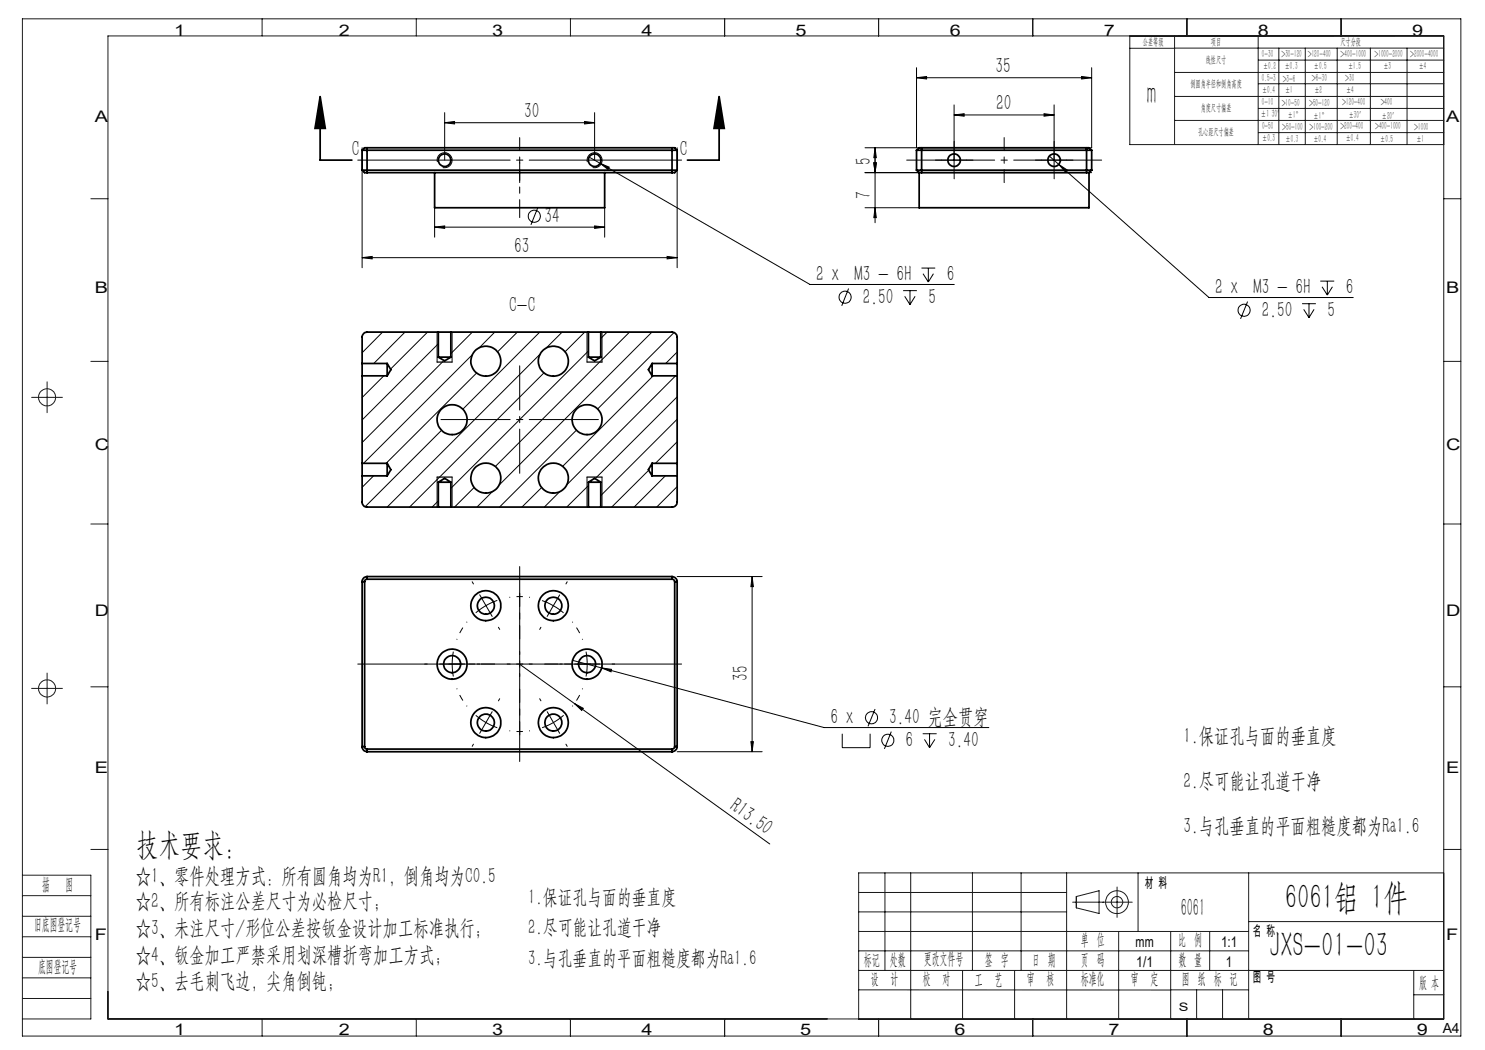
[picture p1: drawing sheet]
<svg xmlns="http://www.w3.org/2000/svg" width="297mm" height="210mm" viewBox="0 0 297 210" stroke-linecap="round" stroke-linejoin="round" font-family="sans-serif">
<g fill="none" stroke="#000" stroke-width=".2">
<path d="M183.3 15.5l2-.2v.5zM183.3 13.5v16.1M183.3 15.5h35M216.3 15.3l2 .2-2 .3zM218.3 13.5v16.1h-45.3M72.4 29.6v23.9M87.5 32.4a1.5 1.5 0 0 1 1.3-1.8 1.5 1.5 0 0 1 1.6 1.6 1.5 1.5 0 0 1-1.9 1.3M88.9 24.5l2-.2v.5zM88.9 22.5v9.5M88.9 24.5h30M116.9 24.3l2 .2-2 .3zM117.5 32.4a1.5 1.5 0 0 1 1.3-1.8 1.5 1.5 0 0 1 1.6 1.6 1.5 1.5 0 0 1-1.9 1.3"/>
<path d="M117.8 31.4l2.2 1.3M118.9 22.5v9.5M120 32.7l1.8 .7-.2 .5zM120 32.7l42 24.2h28.9M135.4 29.6v23.9M174.8 32.6h.5l-.3 1.9zM175 29.6l.3 1.9h-.5zM175 29.6v14.9M188.3 32h5M190.8 23l2-.3v.5zM190.8 21v13.5M190.8 23h20"/>
<path d="M208.3 32h5M208.8 22.7l2 .3-2 .2zM209.9 31.2l1.8 1.7M210.8 21v13.5M211.7 32.9l1.7 1.1-.3 .4zM211.7 32.9l30.1 26.6h28.9M218.3 34.5h-45.3M72.4 51.5l2-.2v.5zM72.4 51.5h63M86.9 45.4l2-.2v.5zM86.9 41.5v5.9M86.9 45.4h34"/>
<path d="M107.6 41.5l-1.4 3.5M118.9 45.2l2 .2-2 .3zM120.9 41.5v5.9M133.4 51.3l2 .2-2 .3zM169.7 57.7l-1.4 3.5M173 41.5h10.8M175 41.5l.3 2h-.5zM180.6 58.1h2.8M180.9 59.3l1.1 1.6M182 58.1v2.8M183 59.3l-1 1.6M184.3 53.6h2.7"/>
<path d="M184.6 54.7l1.1 1.7M185.7 53.6v2.8M186.7 54.7l-1 1.7M264.1 56.2h2.7M264.4 57.4l1.1 1.6M265.5 56.2v2.8M266.5 57.4l-1 1.6M76.5 66.4l-4.1 4.1M76.8 75.2l-4.4 4.3M81 66.4l-6.2 6.3M85.5 66.4l-7.4 7.4M87.4 66.4v6"/>
<path d="M87.7 68.7l-15.3 15.3M88.8 72.1l-16.4 16.4M90.4 66.4v6M94.5 66.4l-4.3 4.3M94.5 70.9l-21.8 21.8M95.3 74.6l-18.1 18.1M99 66.4l-3.2 3.2M103.5 66.4l-4 4M107.9 66.4l-15.3 15.4M108 70.9l-30.6 30.5M108.8 74.6l-26.9 26.8M112.4 66.4l-3.1 3.2"/>
<path d="M116.9 66.4l-3.9 4M117.4 66.4v6M117.7 70.2l-27.5 27.5M120.4 66.4v6M121.4 66.4l-1.2 1.3M125.9 66.4l-26.8 26.9M130.4 66.4l-30.6 30.6M130.6 75.2l-18.1 18.1M134.8 66.5l-15.3 15.3M135.1 75.2l-21.7 21.7M135.4 70.4l-2.3 2.3M135.4 79.4l-16.4 16.3"/>
<path d="M249.5 60.3l-1.4 3.5M260.4 60.7h2.8M260.7 61.9l1.1 1.6M261.8 60.7v2.8M262.8 61.9l-1 1.6M74.7 95.2l-2.3 2.3M87.4 95.4v6M88.3 86.1l-15.3 15.2M90.4 95.4v6M94.8 97.5l-3.9 3.9M98.5 98.3l-3.1 3.1M108.3 97.5l-3.9 3.9"/>
<path d="M112 98.3l-3.1 3.1M115.3 86l-15.4 15.4M117.4 95.4v6M117.7 97.1l-4.4 4.3M120.4 95.4v6M129.8 94l-7.5 7.4M133.1 95.2l-6.3 6.2M135.4 83.8l-15.2 15.3M135.4 88.4l-4.3 4.3M135.4 97.3l-4.1 4.1M87.7 100.2l-1.3 1.2M111.9 119l-1.2 2.1"/>
<path d="M135.4 115.3h17M150.4 115.3v35M150.4 115.3l.3 2h-.5zM103.9 132.8l11 7.9M108.4 120.1l2.3 1M110.7 121.1l2 1.5M110.7 121.1l-1.3 2.2M114.5 132.1l5.8 1.5M120.3 133.6l2 .3-.1 .5zM120.3 133.6l44.5 11.9h33M114.9 140.7l1.8 1-.4 .4zM114.9 140.7l39.1 28.1"/>
<path d="M135.4 150.3h17M150.2 148.3h.5l-.3 2zM168.5 146.7v2.8h5.5v-2.8M175 141.8l-1.4 3.5M178.3 146.3l-1.4 3.5M184.5 146.7h2.8M184.9 147.9l1 1.6M185.9 146.7v2.8M187 147.9l-1.1 1.6"/>
<circle cx="106.9" cy="43.2" r="1.22"/>
<circle cx="169" cy="59.4" r="1.22"/>
<circle cx="248.8" cy="62.1" r="1.21"/>
<circle cx="174.3" cy="143.6" r="1.2"/>
<circle cx="177.6" cy="148.1" r="1.22"/>
</g>
<path d="M90.4 132.8l.3 2.5M90.4 132.8l.3-2.5M97.2 121.1l-2 1.5M97.2 121.1l2.3-1M117.4 132.8l-.2-2.5M117.4 132.8l-.2 2.5M97.2 144.5l2.3 1M97.2 144.5l-2-1.4M110.7 144.5l2-1.4M110.7 144.5l-2.3 1" fill="none" stroke="#000" stroke-width=".2" stroke-dasharray="30.5 1.3 1.3 1.3" stroke-linecap="butt"/>
<path d="M106 119.5a13.5 13.5 0 0 0-4.1 0M91.4 137.7a13.5 13.5 0 0 0 2 3.6M93.4 124.4a13.5 13.5 0 0 0-2 3.5M116.5 127.9a13.5 13.5 0 0 0-2-3.5M101.9 146.2a13.5 13.5 0 0 0 4.1 0M114.5 141.3a13.5 13.5 0 0 0 2-3.6" fill="none" stroke="#000" stroke-width=".2" stroke-dasharray="30.5 1.3 1.3 1.3" stroke-dashoffset="30.3" stroke-linecap="butt"/>
<g fill="none" stroke="#000" stroke-width=".35">
<path d="M64 19.3l1.1 6.4h-2.1zM64 19.3v12.7h6.4M143.8 19.3l1.1 6.4h-2.1zM143.8 19.3v12.7h-6.3M72.4 34h63M72.4 34l.5 .5h.5M72.4 30h63M72.4 30v4M73.4 29.6h-.5l-.5 .4M73.4 29.6v4.9M73.4 29.6h61M73.4 34.5h61"/>
<path d="M86.9 34.5v7h34v-7M134.4 29.6h.5l.5 .4M134.4 29.6v4.9M135.4 34l-.5 .5h-.5M135.4 30v4M183.3 34h35M183.3 30h35M183.3 34l.5 .5M183.3 30v4M183.8 34.5h.5M183.8 34.5v7h34v-7M184.3 29.6h-.5l-.5 .4"/>
<path d="M184.3 29.6h33M184.3 34.5h33M184.3 29.6v4.9M217.3 29.6h.5l.5 .4M217.3 34.5h.5M217.3 29.6v4.9M218.3 30v4M218.3 34l-.5 .5M72.4 72.7v2.5M72.4 75.2v17.5M72.4 72.7h5M72.4 75.2h5"/>
<path d="M77.4 72.7v2.5M77.4 72.7l.8 1.2-.8 1.3M87.7 66.4h-14.3a1.02 1.02 0 0 0-1 1v5.3M87.7 71.4h2.5M87.7 66.4h2.5M87.7 66.4v5M87.7 71.4l1.2 .8 1.3-.8M90.2 66.4h27.5M90.2 66.4v5M117.7 71.4h2.5M117.7 66.4h2.5M117.7 71.4l1.2 .8 1.3-.8"/>
<path d="M117.7 66.4v5M120.2 66.4h14.2a1.09 1.09 0 0 1 1 1v5.3M120.2 66.4v5M130.4 72.7v2.5M130.4 72.7h5M130.4 72.7l-.7 1.2 .7 1.3M130.4 75.2h5M135.4 72.7v2.5M135.4 75.2v17.5M72.4 95.2v5.2a.96 .96 0 0 0 1 1h14.3M72.4 92.7v2.5M72.4 92.7h5"/>
<path d="M72.4 95.2h5M77.4 92.7v2.5M77.4 92.7l.8 1.2-.8 1.3M87.7 96.4h2.5M87.7 96.4l1.2-.7 1.3 .7M87.7 96.4v5M90.2 96.4v5M117.7 96.4h2.5M117.7 96.4l1.2-.7 1.3 .7M117.7 96.4v5M120.2 96.4v5M130.4 92.7v2.5"/>
<path d="M130.4 92.7h5M130.4 92.7l-.7 1.2 .7 1.3M130.4 95.2h5M135.4 95.2v5.2a1.02 1.02 0 0 1-1 1h-14.2M135.4 92.7v2.5M72.4 116.3v33M72.4 116.3h.5M72.9 116.3v33M73.4 115.8l-.4 .3-.1 .2M73.4 115.3a1.02 1.02 0 0 0-1 1M73.4 115.3v.5M73.4 115.3h61"/>
<path d="M73.4 115.8h61M87.7 101.4h2.5M90.2 101.4h27.5M117.7 101.4h2.5M134.4 115.3a1.09 1.09 0 0 1 1 1M134.4 115.8l.3 .1 .2 .4M134.4 115.3v.5M134.9 116.3h.5M134.9 116.3v33M135.4 116.3v33M72.4 149.3a1.02 1.02 0 0 0 1 1M72.4 149.3h.5"/>
<path d="M72.9 149.3l.2 .4 .3 .1M73.4 149.8v.5M73.4 149.8h61M73.4 150.3h61M134.4 149.8v.5M134.9 149.3l-.2 .4-.3 .1M134.9 149.3h.5M135.4 149.3a1.09 1.09 0 0 1-1 1"/>
<circle cx="88.9" cy="32" r="1.24"/>
<circle cx="118.9" cy="32" r="1.24"/>
<circle cx="190.8" cy="32" r="1.24"/>
<circle cx="210.8" cy="32" r="1.24"/>
<circle cx="97.2" cy="72.2" r="3"/>
<circle cx="110.7" cy="72.2" r="3"/>
<circle cx="90.4" cy="83.9" r="2.99"/>
<circle cx="97.2" cy="95.6" r="3"/>
<circle cx="110.7" cy="95.6" r="3"/>
<circle cx="117.4" cy="83.9" r="2.99"/>
<circle cx="90.4" cy="132.8" r="3"/>
<circle cx="90.4" cy="132.8" r="1.71"/>
<circle cx="97.2" cy="121.1" r="2.99"/>
<circle cx="97.2" cy="121.1" r="1.69"/>
<circle cx="110.7" cy="121.1" r="3"/>
<circle cx="110.7" cy="121.1" r="1.7"/>
<circle cx="117.4" cy="132.8" r="1.7"/>
<circle cx="117.4" cy="132.8" r="3"/>
<circle cx="97.2" cy="144.5" r="3"/>
<circle cx="97.2" cy="144.5" r="1.69"/>
<circle cx="110.7" cy="144.5" r="3"/>
<circle cx="110.7" cy="144.5" r="1.7"/>
</g>
<g fill="none" stroke="#191924" stroke-width=".2">
<path d="M4.5 3.8h287.7v203.4h-287.7zM52.4 3.8v3.4M83.3 3.8v3.4M114.1 3.8v3.4M144.9 3.8v3.4M175.7 3.8v3.4M206.6 3.8v3.4M226 7.2v21.7h62.7M226 9.7h8.9M234.9 7.2v21.7M234.9 9.6h53.8M234.9 14.5h53.8"/>
<path d="M234.9 19.3h53.8M237.4 3.8v3.4M251.6 7.2v21.7M251.7 12h37M251.7 16.7h37M255.8 9.6v19.3M261.1 9.6v19.3M267.4 9.6v19.3M268.2 3.8v3.4M274.1 9.6v7.2M274.1 16.9v12M281.4 9.6v7.2"/>
<path d="M281.4 16.9v12M18.2 39.7h3.4M234.9 24.1h53.8M251.7 21.7h37M251.7 26.5h37M288.7 39.7h3.5M6.3 79.5h6.2M9.4 76.4v6.1M18.2 72.3h3.4M288.7 72.3h3.5M18.2 104.8h3.4M288.7 104.8h3.5"/>
<path d="M6.3 137.7h6.2M9.4 134.6v6.2M18.2 137.4h3.4M288.7 137.4h3.5M4.5 175h13.7v28.8h-13.7M4.5 179.1h13.7M18.2 169.9h3.4M171.7 178.5h41.6M177 174.6v19.5M182.1 174.6v29.2M194.5 174.6v19.5M204.2 174.6v19.5"/>
<path d="M213.3 174.6v29.2M215.3 179.3l4.5-1.2v4.6l-4.5-1.1zM223.4 177.4v6.1M227.6 174.6v11.7M249.7 174.6v29.2M288.7 174.6h-117v29.2h117M288.7 169.9h3.5M4.5 191.5h13.7M4.5 183.3h13.7M4.5 187.4h13.7M4.5 195.6h13.7M4.5 199.7h13.7"/>
<path d="M171.7 194.1h117M171.7 198h62.4M171.7 190.2h78M171.7 182.4h41.6M171.7 186.3h78M192.5 194.1v9.7M202.9 194.1v9.7M214.5 180.4h11.9M223.7 186.3v17.5M234.1 198h15.6M234.1 186.3v17.5M239.3 198v5.8"/>
<path d="M241.9 186.3v7.8M244.5 198v5.8M249.7 184.3h39M282.8 194.1v9.7M282.8 199h5.9M52.4 203.8v3.4M83.3 203.8v3.4M114.1 203.8v3.4M144.9 203.8v3.4M175.7 203.8v3.4M206.6 203.8v3.4M237.4 203.8v3.4"/>
<path d="M268.2 203.8v3.4M288.7 203.8h-267.1v-196.6h267.1v196.6"/>
<circle cx="9.4" cy="79.5" r="1.71"/>
<circle cx="9.4" cy="137.7" r="1.71"/>
<circle cx="223.4" cy="180.4" r="2.28"/>
<circle cx="223.4" cy="180.4" r="1.14"/>
</g>
<path d="M70.4 32h67M70.4 132.8h67" fill="none" stroke="#000" stroke-width=".2" stroke-dasharray="30.5 1.3 1.3 1.3" stroke-dashoffset="-1.1"/>
<path d="M103.9 36.5v-9M200.8 27.5v9" fill="none" stroke="#000" stroke-width=".2" stroke-dasharray="30.5 1.3 1.3 1.3" stroke-dashoffset="27.9"/>
<path d="M103.9 43.5v-11" fill="none" stroke="#000" stroke-width=".2" stroke-dasharray="30.5 1.3 1.3 1.3" stroke-dashoffset="26.9"/>
<path d="M220.3 32h-39M103.9 152.3v-39" fill="none" stroke="#000" stroke-width=".2" stroke-dasharray="30.5 1.3 1.3 1.3" stroke-dashoffset="12.9"/>
<g fill="none" stroke="#000" stroke-width=".2" stroke-dasharray="30.5 1.3 1.3 1.3">
<path d="M188.3 32h-1.2M190.8 29.5v-1.2M190.8 34.5v1.3M193.3 32h1.3M208.3 32h-1.2M210.8 29.5v-1.2M210.8 34.5v1.3M213.3 32h1.3M94.7 116.8l-.3-.4M113.2 116.8l.2-.4M85.4 132.8h-.5M90.4 132.8h-2.5"/>
<path d="M90.4 132.8h2.5M95.4 132.8h.5M97.2 121.1l-1.3-2.1M97.2 121.1l1.2 2.2M99.7 125.5l.2 .4M103.9 132.8v-2.5M103.9 132.8h-2.5M103.9 132.8v2.5M103.9 132.8h2.5M108.2 125.5l-.3 .4M112.4 132.8h-.5M117.4 132.8h2.5"/>
<path d="M117.4 132.8h-2.5M122.4 132.8h.5M94.7 148.8l-.3 .5M97.2 144.5l-1.3 2.2M97.2 144.5l1.2-2.2M99.7 140.2l.2-.5M108.2 140.2l-.3-.5M110.7 144.5l1.2 2.2M110.7 144.5l-1.3-2.2M113.2 148.8l.2 .5"/>
</g>
<path d="M98.9 132.8h-9.2M103.9 127.8v-9.2M103.9 137.8v9.2M108.9 132.8h9.2" fill="none" stroke="#000" stroke-width=".2" stroke-dasharray="30.5 1.3 1.3 1.3" stroke-dashoffset="27.8"/>
<path d="M103.9 94.7v-21.5" fill="none" stroke="#000" stroke-width=".2" stroke-dasharray="30.5 1.3 1.3 1.3" stroke-dashoffset="21.6"/>
<path d="M119.7 83.9h-31.5" fill="none" stroke="#000" stroke-width=".2" stroke-dasharray="30.5 1.3 1.3 1.3" stroke-dashoffset="16.6"/>
<path d="M87.4 72.4h3M117.4 72.4h3M87.4 95.4h3M117.4 95.4h3" fill="none" stroke="#000" stroke-width=".25"/>
<g fill="#000">
<path d="M114.9 140.7l1.8 1-.4 .4z"/>
<path d="M143.8 19.3l1.1 6.4h-2.1zM64 19.3l1.1 6.4h-2.1z"/>
<path d="M120 32.7l1.6 1.2 .2-.5zM120.3 133.6l1.9 .8 .1-.5zM211.7 32.9l1.4 1.5 .3-.4z"/>
<path d="M174.8 32.6h.5l-.3 1.9zM175 29.6l.3 1.9h-.5z"/>
<path d="M133.4 51.3l2 .2-2 .3zM72.4 51.5l2-.2v.5zM118.9 45.2l2 .2-2 .3zM86.9 45.4l2-.2v.5zM116.9 24.3l2 .2-2 .3zM88.9 24.5l2-.2v.5zM216.3 15.3l2 .2-2 .3zM183.3 15.5l2-.2v.5zM208.8 22.7l2 .3-2 .2zM190.8 23l2-.3v.5z"/>
<path d="M150.4 115.3l.3 2h-.5zM150.2 148.3h.5l-.3 2zM174.8 32.6h.5l-.3 1.9zM175 41.5l.3 2h-.5z"/>
</g>
<g font-size="7.1">
<text x="257" y="181.8">6061铝 1件</text>
<text x="253.9" y="191.4">JXS-01-03</text>
</g>
<text font-size="6.3" fill="#0a0605" x="229.4" y="20.8">m</text>
<text font-size="6.3" x="27.3" y="170.9">技术要求：</text>
<text font-size="5" fill="#0a0605" x="236.1" y="183.2">6061</text>
<g font-size="4.4">
<text x="199.1" y="14.7">35</text>
<text x="104.8" y="23.6">30</text>
<text x="199.2" y="22.1">20</text>
<text x="70.4" y="31.3">C</text>
<text x="135.9" y="31.3">C</text>
<text x="174.2" y="33" transform="rotate(-90 174.2 33)">5</text>
<text x="174.2" y="39.8" transform="rotate(-90 174.2 39.8)">7</text>
<text x="108.9" y="44.5">34</text>
<text x="102.8" y="50.7">63</text>
<text x="163.3" y="56.2">2 x M3 - 6H</text>
<text x="189.3" y="56.2">6</text>
<text x="243.1" y="58.8">2 x M3 - 6H</text>
<text x="269.1" y="58.8">6</text>
<text x="101.8" y="62.4">C-C</text>
<text x="172.6" y="60.7">2.50</text>
<text x="185.7" y="60.7">5</text>
<text x="252.4" y="63.3">2.50</text>
<text x="265.5" y="63.3">5</text>
<text x="149.6" y="136.1" transform="rotate(-90 149.6 136.1)">35</text>
<text x="166.1" y="144.8">6 x</text>
<text x="177.9" y="144.8">3.40 完全贯穿</text>
<text x="181.1" y="149.4">6</text>
<text x="189.6" y="149.4">3.40</text>
<text x="236.7" y="148.6">1.保证孔与面的垂直度</text>
<text x="145.8" y="161.8" transform="rotate(36 145.8 161.8)">R13.50</text>
<text x="236.7" y="157.6">2.尽可能让孔道干净</text>
<text x="236.7" y="166.6">3.与孔垂直的平面粗糙度都为Ra1.6</text>
<text x="27.2" y="176.7">☆1、零件处理方式：所有圆角均为R1，倒角均为C0.5</text>
</g>
<g font-size="4.4" fill="#0a0605">
<text x="27.2" y="181.7">☆2、所有标注公差尺寸为必检尺寸；</text>
<text x="27.2" y="187">☆3、未注尺寸/形位公差按钣金设计加工标准执行；</text>
<text x="27.2" y="192.3">☆4、钣金加工严禁采用划深槽折弯加工方式；</text>
<text x="27.2" y="197.7">☆5、去毛刺飞边，尖角倒钝；</text>
</g>
<g font-size="4.2">
<text x="105.6" y="180.8">1.保证孔与面的垂直度</text>
<text x="105.6" y="186.9">2.尽可能让孔道干净</text>
<text x="105.6" y="192.9">3.与孔垂直的平面粗糙度都为Ra1.6</text>
</g>
<g font-size="3.4" fill="#0a0605">
<text x="8.4" y="178">描</text>
<text x="13.1" y="178">图</text>
<text x="6.8" y="186">旧底图登记号</text>
<text x="7.6" y="194.4">底图登记号</text>
</g>
<g font-size="3.3" fill="#0a0605">
<text x="216.2" y="189">单 位</text>
<text x="235.7" y="189">比 例</text>
<text x="172.8" y="192.9">标记</text>
<text x="174.2" y="196.7">设</text>
<text x="178" y="192.9">处数</text>
<text x="178.1" y="196.7">计</text>
<text x="184.6" y="196.8">校</text>
<text x="184.8" y="192.9">更改文件号</text>
<text x="188.5" y="196.8">对</text>
<text x="195" y="196.9">工</text>
<text x="197" y="192.9">签 字</text>
<text x="198.9" y="196.9">艺</text>
<text x="205.4" y="196.8">审</text>
<text x="206.4" y="192.9">日 期</text>
<text x="209.3" y="196.8">核</text>
<text x="216.2" y="196.8">标准化</text>
<text x="216.2" y="193">页 码</text>
<text x="226.2" y="196.8">审</text>
<text x="230.1" y="196.8">定</text>
<text x="235.7" y="192.9">数 量</text>
<text x="236.4" y="196.8">图 纸 标 记</text>
<text x="283.8" y="197.5">版 本</text>
</g>
<g font-size="3.2" fill="#0a0605">
<text x="34.9" y="7.2">1</text>
<text x="67.8" y="7.2">2</text>
<text x="98.4" y="7.1">3</text>
<text x="128.3" y="7.2">4</text>
<text x="159.1" y="7.1">5</text>
<text x="190" y="7.1">6</text>
<text x="220.8" y="7.2">7</text>
<text x="251.6" y="7.1">8</text>
<text x="282.4" y="7.1">9</text>
<text x="19" y="24.3">A</text>
<text x="289.2" y="24.3">A</text>
<text x="19" y="58.6">B</text>
<text x="289.2" y="58.6">B</text>
<text x="19" y="90">C</text>
<text x="289.2" y="90">C</text>
<text x="19" y="123.1">D</text>
<text x="289.2" y="123.1">D</text>
<text x="19" y="154.6">E</text>
<text x="289.2" y="154.6">E</text>
<text x="19" y="187.9">F</text>
<text x="289.2" y="187.9">F</text>
<text x="34.9" y="207">1</text>
<text x="67.8" y="207">2</text>
<text x="98.4" y="207">3</text>
<text x="128.3" y="207">4</text>
<text x="160.1" y="207">5</text>
<text x="190.9" y="207">6</text>
<text x="221.7" y="207">7</text>
<text x="252.5" y="207">8</text>
<text x="283.4" y="207">9</text>
</g>
<g font-size="3" fill="#0a0605">
<text x="227.1" y="189.5">mm</text>
<text x="244.2" y="189.5">1:1</text>
<text x="227.3" y="193.3">1/1</text>
<text x="245.2" y="193.4">1</text>
</g>
<g font-size="2.8" fill="#0a0605">
<text x="229" y="177.6">材 料</text>
<text x="250.6" y="187.2">名 称</text>
<text x="250.6" y="196.4">图 号</text>
<text x="288.5" y="206.5">A4</text>
</g>
<text font-size="2.3" fill="#0a0605" x="235.8" y="202.1">S</text>
<text font-size="2.1" fill="#0a0605" x="252.2" y="23.4">±1 30′ ±1</text>
<g font-size="2" fill="#0a0605">
<text x="228.6" y="8.9">公差等级</text>
<text x="242.2" y="9">项目</text>
<text x="252.4" y="11.4">0-30</text>
<text x="256.3" y="11.3">&gt;30-120</text>
<text x="261.6" y="11.4">&gt;120-400</text>
<text x="268.1" y="8.9">尺寸分段</text>
<text x="268.1" y="11.4">&gt;400-1000</text>
<text x="274.9" y="11.4">&gt;1000-2000</text>
<text x="282" y="11.5">&gt;2000-4000</text>
<text x="238.1" y="17.4">倒圆角半径和倒角高度</text>
<text x="241.2" y="12.5">线性尺寸</text>
<text x="252.4" y="16.3">0.5-3</text>
<text x="252.6" y="13.9">±0.2</text>
<text x="256.5" y="16.4">&gt;3-6</text>
<text x="257" y="13.8">±0.3</text>
<text x="262.4" y="16.2">&gt;6-30</text>
<text x="262.8" y="13.9">±0.5</text>
<text x="269" y="16.2">&gt;30</text>
<text x="269.6" y="13.8">±1.5</text>
<text x="276.7" y="13.8">±3</text>
<text x="283.8" y="13.8">±4</text>
<text x="240.1" y="22.2">角度尺寸偏差</text>
<text x="252.4" y="21">0-10</text>
<text x="252.4" y="18.5">±0.4</text>
<text x="256.3" y="21.1">&gt;10-50</text>
<text x="257" y="18.6">±1</text>
<text x="261.8" y="21.1">&gt;50-120</text>
<text x="262.7" y="23.8">±1°</text>
<text x="262.9" y="18.7">±2</text>
<text x="268.4" y="21">&gt;120-400</text>
<text x="269.2" y="18.6">±4</text>
<text x="269.7" y="23.7">±30′</text>
<text x="276.1" y="21">&gt;400</text>
<text x="276.4" y="23.8">±20′</text>
<text x="239.6" y="27.1">孔心距尺寸偏差</text>
<text x="252.4" y="25.9">0-50</text>
<text x="252.4" y="28.2">±0.3</text>
<text x="256.4" y="26">&gt;50-100</text>
<text x="257.1" y="28.3">±0.3</text>
<text x="261.9" y="26">&gt;100-200</text>
<text x="262.7" y="28.4">±0.4</text>
<text x="268.1" y="25.9">&gt;200-400</text>
<text x="269.2" y="28.2">±0.4</text>
<text x="275" y="25.8">&gt;400-1000</text>
<text x="276.1" y="28.3">±0.5</text>
<text x="282.9" y="26">&gt;1000</text>
<text x="283.3" y="28.4">±1</text>
</g>
<text font-size="1.9" fill="#0a0605" x="259.1" y="23.7">°</text>
</svg>
